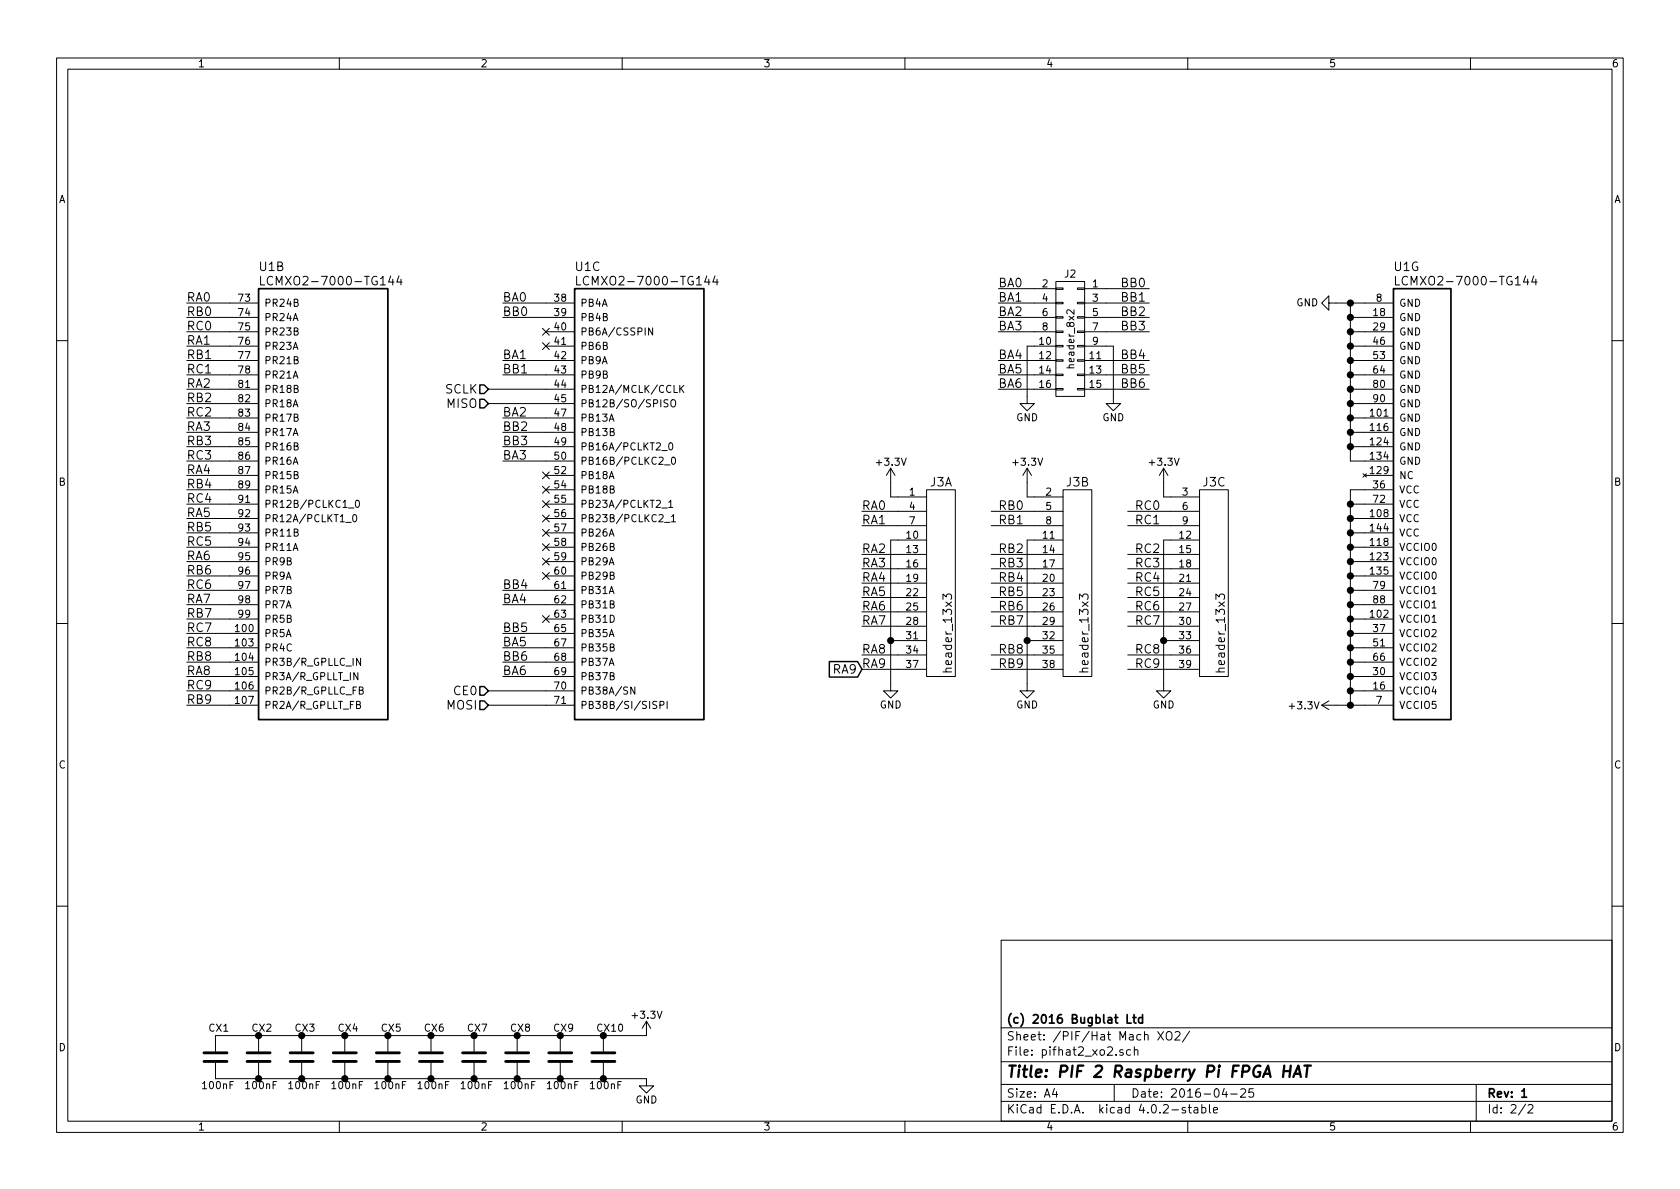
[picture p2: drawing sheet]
<svg xmlns="http://www.w3.org/2000/svg" width="297mm" height="210mm" viewBox="0 0 297 210" stroke-linecap="round" stroke-linejoin="round" font-family="sans-serif">
<g fill="none" stroke="#000" stroke-width=".18">
<path d="M10 10.3h277v189.9h-277zM12 12.2h273v186.1h-273zM60 10.3v1.9M110 10.3v1.9M160 10.3v1.9M210 10.3v1.9M260 10.3v1.9M33 53.6h12.7M33 56.1h12.7M33 58.7h12.7M46.1 48.9v1.5h.7M70.5 48.8l-.3 1.1h.9"/>
<path d="M70.9 49.4v1M88.9 53.6h12.7M88.9 56.1h12.7M95.9 58.1l1.2 1.2M96.5 58.7h5.1M97.1 58.1l-1.2 1.2M102 48.9v1.5h.7M115.4 58v1.3l-.7-1.3v1.3M126.4 48.8l-.4 1.1h1M126.8 49.4v1M176.5 51h10.2M176.5 53.6h10.2"/>
<path d="M176.5 56.1h10.2M176.5 58.7h10.2M186.7 49.8h5.1v20.3h-5.1zM186.7 58.5h1.3v.3h-1.3zM186.7 56h1.3v.3h-1.3zM186.7 53.5h1.3v.2h-1.3zM186.7 50.9h1.3v.3h-1.3zM189.9 54.8v.8l-.9-.8h-.3l-.1 .2 .1 .5M190.5 58.5h1.3v.3h-1.3zM190.5 56h1.3v.3h-1.3zM190.5 53.5h1.3v.2h-1.3zM190.5 50.9h1.3v.3h-1.3z"/>
<path d="M191.8 51h11.4M191.8 53.6h11.4M191.8 56.1h11.4M191.8 58.7h11.4M234.9 53.6v-1.3l-1.2 1.3 1.2 1.3v-1.3h11.5M238.8 56.1h7.6M238.8 58.7h7.6M238.8 53.6v27.9h7.6M246.7 48.9v1.5h.8M271.2 48.8l-.4 1.1h1M271.6 49.4v1M10 60.2h2"/>
<path d="M33 63.7h12.7M33 66.3h12.7M33 68.8h12.7M33 61.2h12.7M33 71.4h12.7M33 73.9h12.7M33 79h12.7M33 76.4h12.7M86.4 68.8h15.2M86.4 71.4h15.2M88.9 63.7h12.7M88.9 66.3h12.7"/>
<path d="M88.9 73.9h12.7M88.9 79h12.7M88.9 76.4h12.7M95.9 60.6l1.2 1.2M96.5 61.2h5.1M97.1 60.6l-1.2 1.2M117 79.7h1M118.1 70.7l-.7 .1v.4l.6 .2 .1 .3-.2 .3-.5-.1M118.3 78.4l.2-.1a.67 .67 0 0 1 .5 .6 .67 .67 0 0 1-.5 .7l-.2-.2-.1-.3zM118.7 70.9l.2-.2h.4a.83 .83 0 0 1-.1 1.3 .44 .44 0 0 1-.6-.5zM119.2 68.1v1.3h.6M120.2 68.1v1.3"/>
<path d="M120.4 68.7l.5 .7M120.9 68.1l-.7 .8M176.5 63.7h10.2M176.5 66.3h10.2M176.5 68.8h10.2M186.7 68.7h1.3v.3h-1.3zM186.7 66.2h1.3v.2h-1.3zM186.7 63.6h1.3v.3h-1.3zM186.7 61.1h1.3v.2h-1.3zM186.7 61.2h-5.1v10.2h1.3l-1.3 1.2-1.3-1.2h1.3M190.5 68.7h1.3v.3h-1.3zM190.5 66.2h1.3v.2h-1.3z"/>
<path d="M190.5 63.6h1.3v.3h-1.3zM190.5 61.1h1.3v.2h-1.3zM191.8 61.2h5v10.2h1.3l-1.3 1.2-1.2-1.2h1.2M191.8 63.7h11.4M191.8 66.3h11.4M191.8 68.8h11.4M238.8 63.7h7.6M238.8 66.3h7.6M238.8 68.8h7.6M238.8 61.2h7.6M238.8 71.4h7.6M238.8 73.9h7.6"/>
<path d="M238.8 79h7.6M238.8 76.4h7.6M285 60.2h2M33 89.1h12.7M33 86.6h12.7M33 99.3h12.7M33 81.5h12.7M33 94.2h12.7M33 91.7h12.7M33 96.8h12.7M33 84.1h12.7M61.1 92.4h1"/>
<path d="M61.6 89.8h1M62.5 91.1l.1-.1a.67 .67 0 0 1 .5 .6 .67 .67 0 0 1-.5 .7l-.1-.2-.1-.3zM62.9 88.6l.2-.1a.67 .67 0 0 1 .5 .6 .67 .67 0 0 1-.5 .6l-.2-.1-.1-.4zM88.9 81.5h12.7M95.9 83.5l1.2 1.2M95.9 86l1.2 1.2M95.9 88.5l1.2 1.3M95.9 91.1l1.2 1.2M95.9 93.6l1.2 1.2M95.9 96.2l1.2 1.2M95.9 98.7l1.2 1.2M96.5 89.1h5.1"/>
<path d="M96.5 86.6h5.1M96.5 99.3h5.1M96.5 94.2h5.1M96.5 91.7h5.1M96.5 96.8h5.1M96.5 84.1h5.1M97.1 83.5l-1.2 1.2M97.1 86l-1.2 1.2M97.1 88.5l-1.2 1.3M97.1 91.1l-1.2 1.2M97.1 93.6l-1.2 1.2M97.1 96.2l-1.2 1.2"/>
<path d="M97.1 98.7l-1.2 1.2M117 89.8h1M117.5 92.4h1M117.5 82.2h1M118.2 88.8l.4-.3v1.2M118.2 89.7h.7M118.7 91.4l.4-.4v1.3M118.7 92.3h.7M118.8 80.9l.2-.1a.67 .67 0 0 1 .4 .7 .67 .67 0 0 1-.4 .6l-.2-.1-.1-.4zM152.4 90.4h11.4M152.4 93h11.4M152.4 98h11.4"/>
<path d="M157.5 82.8l-.8 1.3M157.5 82.8v5.1h6.3M157.5 82.8l.7 1.3M163.8 86.6h5.1v33h-5.1zM163.8 95.5h-6.3v26.7h1.2l-1.2 1.2-1.3-1.2h1.3M175.3 90.4h12.7M175.3 93h12.7M175.3 98h12.7M181.6 82.8l-.8 1.3M181.6 82.8v5.1h6.4M181.6 82.8l.8 1.3M188 86.6h5v33h-5z"/>
<path d="M188 95.5h-6.4v26.7h1.3l-1.3 1.2-1.3-1.2h1.3M199.4 90.4h12.7M199.4 93h12.7M199.4 98h12.7M205.7 82.8l-.7 1.3M205.7 82.8v5.1h6.4M205.7 82.8l.8 1.3M212.1 86.6h5.1v33h-5.1zM212.1 95.5h-6.4v26.7h1.3l-1.3 1.2-1.2-1.2h1.2M238.8 89.1h7.6M238.8 99.3h7.6M238.8 94.2h7.6"/>
<path d="M238.8 91.7h7.6M238.8 96.8h7.6M241 83.8l.6 .6M241.3 84.1h5.1M241.6 83.8l-.6 .6M246.4 86.6h-7.6v38.1M10 110.3h2M33 119.6h12.7M33 114.5h12.7M33 117.1h12.7M33 112h12.7M33 106.9h12.7"/>
<path d="M33 104.4h12.7M33 109.5h12.7M33 101.8h12.7M63.3 118.9v1.3l-.7-1.3v1.3M63.8 116.4v1.3l-.8-1.3v1.3M88.9 119.6h12.7M88.9 114.5h12.7M88.9 117.1h12.7M88.9 112h12.7M88.9 106.9h12.7M88.9 104.4h12.7M95.9 101.2l1.2 1.3"/>
<path d="M95.9 108.9l1.2 1.2M96.5 109.5h5.1M96.5 101.8h5.1M97.1 101.2l-1.2 1.3M97.1 108.9l-1.2 1.2M152.4 100.6h11.4M152.4 103.1h11.4M152.4 105.7h11.4M152.4 108.2h11.4M152.4 110.7h11.4M152.4 115.8h11.4M152.4 118.4h11.4"/>
<path d="M157.5 113.3h6.3M166.7 106v-1l.6 .6 .1-.4 .2-.2 .5 .1 .1 .3v.4l-.1 .2M175.3 100.6h12.7M175.3 103.1h12.7M175.3 105.7h12.7M175.3 108.2h12.7M175.3 110.7h12.7M175.3 115.8h12.7M175.3 118.4h12.7M181.6 113.3h6.4M190.9 106v-1l.5 .6 .1-.4 .2-.2 .5 .1 .2 .3v.4l-.2 .2M199.4 100.6h12.7"/>
<path d="M199.4 103.1h12.7M199.4 105.7h12.7M199.4 108.2h12.7M199.4 110.7h12.7M199.4 115.8h12.7M199.4 118.4h12.7M205.7 113.3h6.4M215 106v-1l.6 .6v-.4l.2-.2 .6 .1 .1 .3v.4l-.1 .2M238.8 119.6h7.6M238.8 114.5h7.6M238.8 117.1h7.6M238.8 112h7.6"/>
<path d="M238.8 106.9h7.6M238.8 104.4h7.6M238.8 109.5h7.6M238.8 101.8h7.6M285 110.3h2M33 124.7h12.7M33 122.2h12.7M63 124.6l.7-.1v-.4l-.7-.1v1.3h.5l.2-.1 .1-.3-.3-.3M63.5 122.1l.6-.1v-.4l-.6-.1v1.3h.5l.2-.2v-.3l-.2-.2M86.4 124.7h15.2M86.4 122.2h15.2M112.2 121.5v1.3l-.7-1.3v1.3"/>
<path d="M116.1 124.1h-.6v.4l.5 .2 .1 .3-.2 .3-.5-.1M116.7 124.7l.6-.1v-.5l-.6-.1v1.3M118 124v1.3M233.7 124.7l1.2 .8M233.7 124.7h12.7M234.9 123.9l-1.2 .8M238.8 122.2h7.6M10 160.2h2M177 166.3h108v32h-108zM285 160.2h2M38.1 188v2.7h76.2v1.3h1.3l-1.3 1.3-1.3-1.3h1.3M45.7 183.1v2.8"/>
<path d="M45.7 188v2.7M53.3 183.1v2.8M53.3 188v2.7M60 198.3v1.9M61 183.1v2.8M61 188v2.7M68.6 183.1v2.8M68.6 188v2.7M76.2 183.1v2.8M76.2 188v2.7M83.8 183.1v2.8M83.8 188v2.7"/>
<path d="M91.4 183.1v2.8M91.4 188v2.7M99.1 183.1v2.8M99.1 188v2.7M106.7 183.1v2.8M106.7 188v2.7M110 198.3v1.9M114.3 180.6v2.5h-76.2v2.8M114.3 180.6l-.8 1.3M114.3 180.6l.8 1.3M160 198.3v1.9M177 194.8h108"/>
<path d="M177 191.8h108M177 187.8h108M177 181.8h108M186.4 192.5l-.3 1h.9M186.8 193v1M197 191.8v3M198.6 185.7a.37 .37 0 0 0-.6 .1v.2l.6 .2v.1l-.2 .3-.4-.1M199.9 185.7l-.4-.1-.3 .3 .1 .6 .2 .1 .4-.1M200.6 185.7l.2-.1 .3 .1 .1 .9M200.6 185.1v1.5M204.7 182.4l1 1.5M205.7 182.4l-1 1.5"/>
<path d="M206.3 182.6l.3-.2a.53 .53 0 0 1 .6 .5v.5a.51 .51 0 0 1-.8 .4 1.05 1.05 0 0 1-.1-1.2zM207.8 182.6l.2-.2h.4l.2 .4-.9 1.1h.9M209.6 195.9a.37 .37 0 0 0-.6 .1l.1 .3 .5 .1 .1 .1-.3 .3-.4-.1M210 198.3v1.9M210.1 195.8h.5M210.3 195.3v1.3l.3 .2M210.3 182.3l-1.2 2M211.2 195.9h.5l.1 .9M211.8 196.2l-.5 .1-.2 .2 .2 .3 .5-.1M212.5 195.9l.4-.1 .3 .3-.1 .6h-.6M212.5 195.3v1.5M213.8 195.3v1.3l.2 .2"/>
<path d="M214.6 196.3l.7-.1-.1-.3-.4-.1-.2 .2v.7h.6M216.5 192.5l-.4 1h.9M217.6 193.5h1.1M219.4 192.7l.2-.2h.4l.2 .5-.9 1h.9M221.6 192.5h-.7l-.1 .7 .2-.1 .5 .1 .2 .2-.1 .5-.2 .1-.6-.1M260 198.3v1.9M261 191.8v6.5M269.7 195.2l-1.2 2M270.2 195.5l.2-.2h.4l.2 .5-.9 1h.9"/>
</g>
<path d="M45.7 51h22.9v76.2h-22.9zM101.6 51h22.9v76.2h-22.9zM246.4 51h10.1v76.2h-10.1zM199.3 179.4v1.5h.7M200.3 179.9h.6M200.5 179.4v1.3l.4 .2M202 179.4v1.5M202 180l-.4-.1-.3 .3 .1 .6 .2 .1 .4-.1M269.1 194h.8" fill="none" stroke="#000" stroke-width=".3"/>
<path d="M227 189.4h1.1M227.1 188.4l-.3 2M228.2 188.4l-.2 2M228.7 190.4l.9-2 .4 2M228.9 189.9h1M230.6 188.4h1.2M231.2 188.4l-.2 2" fill="none" stroke="#000" stroke-width=".41"/>
<path d="M84.8 68.1h.8l.8 .7-.8 .8h-.8zM84.8 70.6h.8l.8 .8-.8 .7h-.8zM146.6 117h5l.8 1.4-.8 1.3h-5zM84.8 123.9h.8l.8 .8-.8 .8h-.8zM84.8 121.4h.8l.8 .8-.8 .7h-.8z" fill="none" stroke="#000" stroke-width=".25"/>
<g fill="none" stroke="#000" stroke-width=".51">
<path d="M36.1 187.7h4M36.1 186.2h4M43.7 187.7h4.1M43.7 186.2h4.1M51.3 187.7h4.1M51.3 186.2h4.1M58.9 187.7h4.1M58.9 186.2h4.1M66.5 187.7h4.1M66.5 186.2h4.1M74.2 187.7h4M74.2 186.2h4"/>
<path d="M81.8 187.7h4.1M81.8 186.2h4.1M89.4 187.7h4.1M89.4 186.2h4.1M97 187.7h4.1M97 186.2h4.1M104.6 187.7h4.1M104.6 186.2h4.1"/>
</g>
<g fill="#000" stroke="#000" stroke-width=".25">
<circle cx="238.8" cy="58.7" r=".51"/>
<circle cx="238.8" cy="53.6" r=".51"/>
<circle cx="238.8" cy="56.1" r=".51"/>
<circle cx="238.8" cy="66.3" r=".51"/>
<circle cx="238.8" cy="71.4" r=".51"/>
<circle cx="238.8" cy="73.9" r=".51"/>
<circle cx="238.8" cy="76.4" r=".51"/>
<circle cx="238.8" cy="61.2" r=".51"/>
<circle cx="238.8" cy="79" r=".51"/>
<circle cx="238.8" cy="63.7" r=".51"/>
<circle cx="238.8" cy="68.8" r=".51"/>
<circle cx="238.8" cy="89.1" r=".51"/>
<circle cx="238.8" cy="96.8" r=".51"/>
<circle cx="238.8" cy="94.2" r=".51"/>
<circle cx="238.8" cy="91.7" r=".51"/>
<circle cx="238.8" cy="99.3" r=".51"/>
<circle cx="157.5" cy="113.3" r=".51"/>
<circle cx="181.6" cy="113.3" r=".51"/>
<circle cx="205.7" cy="113.3" r=".51"/>
<circle cx="238.8" cy="114.5" r=".51"/>
<circle cx="238.8" cy="119.6" r=".51"/>
<circle cx="238.8" cy="109.5" r=".51"/>
<circle cx="238.8" cy="104.4" r=".51"/>
<circle cx="238.8" cy="106.9" r=".51"/>
<circle cx="238.8" cy="117.1" r=".51"/>
<circle cx="238.8" cy="101.8" r=".51"/>
<circle cx="238.8" cy="112" r=".51"/>
<circle cx="238.8" cy="124.7" r=".51"/>
<circle cx="238.8" cy="122.2" r=".51"/>
<circle cx="45.7" cy="190.7" r=".51"/>
<circle cx="45.7" cy="183.1" r=".51"/>
<circle cx="53.3" cy="190.7" r=".51"/>
<circle cx="53.3" cy="183.1" r=".51"/>
<circle cx="61" cy="190.7" r=".51"/>
<circle cx="61" cy="183.1" r=".51"/>
<circle cx="68.6" cy="190.7" r=".51"/>
<circle cx="68.6" cy="183.1" r=".51"/>
<circle cx="76.2" cy="190.7" r=".51"/>
<circle cx="76.2" cy="183.1" r=".51"/>
<circle cx="83.8" cy="190.7" r=".51"/>
<circle cx="83.8" cy="183.1" r=".51"/>
<circle cx="91.4" cy="190.7" r=".51"/>
<circle cx="91.4" cy="183.1" r=".51"/>
<circle cx="99.1" cy="190.7" r=".51"/>
<circle cx="99.1" cy="183.1" r=".51"/>
<circle cx="106.7" cy="190.7" r=".51"/>
<circle cx="106.7" cy="183.1" r=".51"/>
</g>
<text font-size="2.8" x="178" y="190.5">Title: PIF 2 Raspberry Pi FPGA HAT</text>
<g font-size="2.1">
<text x="45.9" y="47.9">U1B</text>
<text x="101.8" y="47.9">U1C</text>
<text x="246.5" y="47.9">U1G</text>
<text x="33" y="53.3">RA0</text>
<text x="47.8" y="50.5">LCMXO2-7000-TG144</text>
<text x="88.9" y="53.3">BA0</text>
<text x="103.7" y="50.5">LCMXO2-7000-TG144</text>
<text x="176.5" y="50.8">BA0</text>
<text x="176.5" y="53.3">BA1</text>
<text x="198.1" y="50.8">BB0</text>
<text x="198.1" y="53.3">BB1</text>
<text x="248.5" y="50.5">LCMXO2-7000-TG144</text>
<text x="33" y="58.4">RC0</text>
<text x="33" y="55.9">RB0</text>
<text x="88.9" y="55.9">BB0</text>
<text x="176.5" y="55.9">BA2</text>
<text x="176.5" y="58.4">BA3</text>
<text x="198.1" y="55.9">BB2</text>
<text x="198.1" y="58.4">BB3</text>
<text x="33" y="61">RA1</text>
<text x="33" y="63.5">RB1</text>
<text x="88.9" y="63.5">BA1</text>
<text x="176.5" y="63.5">BA4</text>
<text x="198.1" y="63.5">BB4</text>
<text x="33" y="68.6">RA2</text>
<text x="33" y="71.1">RB2</text>
<text x="33" y="66">RC1</text>
<text x="78.7" y="69.6">SCLK</text>
<text x="88.9" y="66">BB1</text>
<text x="176.5" y="66">BA5</text>
<text x="176.5" y="68.6">BA6</text>
<text x="198.1" y="66">BB5</text>
<text x="198.1" y="68.6">BB6</text>
<text x="33" y="76.2">RA3</text>
<text x="33" y="73.7">RC2</text>
<text x="79" y="72.1">MISO</text>
<text x="88.9" y="76.2">BB2</text>
<text x="88.9" y="73.7">BA2</text>
<text x="33" y="83.8">RA4</text>
<text x="33" y="78.7">RB3</text>
<text x="33" y="81.3">RC3</text>
<text x="88.9" y="78.7">BB3</text>
<text x="88.9" y="81.3">BA3</text>
<text x="33" y="86.4">RB4</text>
<text x="33" y="88.9">RC4</text>
<text x="164.4" y="86">J3A</text>
<text x="188.6" y="86">J3B</text>
<text x="212.7" y="86">J3C</text>
<text x="33" y="91.4">RA5</text>
<text x="33" y="94">RB5</text>
<text x="152.4" y="90.2">RA0</text>
<text x="152.4" y="92.7">RA1</text>
<text x="176.5" y="92.7">RB1</text>
<text x="176.5" y="90.2">RB0</text>
<text x="200.7" y="90.2">RC0</text>
<text x="200.7" y="92.7">RC1</text>
<text x="33" y="99.1">RA6</text>
<text x="33" y="101.6">RB6</text>
<text x="33" y="96.5">RC5</text>
<text x="152.4" y="97.8">RA2</text>
<text x="152.4" y="100.3">RA3</text>
<text x="176.5" y="97.8">RB2</text>
<text x="176.5" y="100.3">RB3</text>
<text x="200.7" y="97.8">RC2</text>
<text x="200.7" y="100.3">RC3</text>
<text x="33" y="106.7">RA7</text>
<text x="33" y="104.1">RC6</text>
<text x="88.9" y="104.1">BB4</text>
<text x="88.9" y="106.7">BA4</text>
<text x="152.4" y="102.9">RA4</text>
<text x="152.4" y="105.4">RA5</text>
<text x="152.4" y="107.9">RA6</text>
<text x="176.5" y="102.9">RB4</text>
<text x="176.5" y="105.4">RB5</text>
<text x="176.5" y="107.9">RB6</text>
<text x="200.7" y="102.9">RC4</text>
<text x="200.7" y="105.4">RC5</text>
<text x="200.7" y="107.9">RC6</text>
<text x="33" y="109.2">RB7</text>
<text x="33" y="111.8">RC7</text>
<text x="88.9" y="111.8">BB5</text>
<text x="152.4" y="110.5">RA7</text>
<text x="176.5" y="110.5">RB7</text>
<text x="200.7" y="110.5">RC7</text>
<text x="33" y="119.4">RA8</text>
<text x="33" y="116.8">RB8</text>
<text x="33" y="114.3">RC8</text>
<text x="88.9" y="116.8">BB6</text>
<text x="88.9" y="114.3">BA5</text>
<text x="88.9" y="119.4">BA6</text>
<text x="147.2" y="119.1">RA9</text>
<text x="152.4" y="115.6">RA8</text>
<text x="152.4" y="118.1">RA9</text>
<text x="168.3" y="118.4" transform="rotate(-90 168.3 118.4)">header_13x3</text>
<text x="176.5" y="115.6">RB8</text>
<text x="176.5" y="118.1">RB9</text>
<text x="192.5" y="118.4" transform="rotate(-90 192.5 118.4)">header_13x3</text>
<text x="200.7" y="115.6">RC8</text>
<text x="200.7" y="118.1">RC9</text>
<text x="216.6" y="118.4" transform="rotate(-90 216.6 118.4)">header_13x3</text>
<text x="33" y="124.5">RB9</text>
<text x="33" y="121.9">RC9</text>
<text x="79" y="125.5">MOSI</text>
<text x="80.3" y="122.9">CE0</text>
<text x="178" y="184">Sheet: /PIF/Hat Mach XO2/</text>
<text x="178" y="181">(c) 2016 Bugblat Ltd</text>
<text x="178" y="186.7">File: pifhat2_xo2.sch</text>
<text x="178" y="196.9">KiCad E.D.A. kicad 4.0.2-stable</text>
<text x="178" y="194.1">Size: A4</text>
<text x="200" y="194.1">Date: 2016-04-25</text>
<text x="263" y="194.1">Rev: 1</text>
<text x="263" y="196.9">Id: 2/2</text>
</g>
<g font-size="1.8">
<text x="35" y="11.9">1</text>
<text x="85" y="11.9">2</text>
<text x="135" y="11.9">3</text>
<text x="185" y="11.9">4</text>
<text x="235" y="11.9">5</text>
<text x="285" y="11.9">6</text>
<text x="10.4" y="35.9">A</text>
<text x="285.4" y="35.9">A</text>
<text x="42.2" y="53.3">73</text>
<text x="98.1" y="53.3">38</text>
<text x="184.3" y="50.8">2</text>
<text x="184.3" y="53.3">4</text>
<text x="188.3" y="49.1">J2</text>
<text x="193.2" y="50.8">1</text>
<text x="193.2" y="53.3">3</text>
<text x="243.4" y="53.3">8</text>
<text x="42.2" y="55.9">74</text>
<text x="42.2" y="58.4">75</text>
<text x="46.7" y="54.2">PR24B</text>
<text x="46.7" y="56.8">PR24A</text>
<text x="46.7" y="59.3">PR23B</text>
<text x="98.1" y="58.4">40</text>
<text x="98.1" y="55.9">39</text>
<text x="102.6" y="59.3">PB6A/CSSPIN</text>
<text x="102.6" y="54.2">PB4A</text>
<text x="102.6" y="56.8">PB4B</text>
<text x="184.3" y="55.9">6</text>
<text x="184.3" y="58.4">8</text>
<text x="193.2" y="55.9">5</text>
<text x="193.2" y="58.4">7</text>
<text x="229.2" y="54.1">GND</text>
<text x="242.9" y="55.9">18</text>
<text x="242.9" y="58.4">29</text>
<text x="247.4" y="54.2">GND</text>
<text x="247.4" y="56.8">GND</text>
<text x="247.4" y="59.3">GND</text>
<text x="42.2" y="61">76</text>
<text x="42.2" y="63.5">77</text>
<text x="46.7" y="61.8">PR23A</text>
<text x="46.7" y="64.4">PR21B</text>
<text x="98.1" y="61">41</text>
<text x="98.1" y="63.5">42</text>
<text x="102.6" y="61.8">PB6B</text>
<text x="102.6" y="64.4">PB9A</text>
<text x="183.8" y="61">10</text>
<text x="183.8" y="63.5">12</text>
<text x="189.9" y="64.8" transform="rotate(-90 189.9 64.8)">header_8x2</text>
<text x="192.7" y="63.5">11</text>
<text x="193.2" y="61">9</text>
<text x="242.9" y="63.5">53</text>
<text x="242.9" y="61">46</text>
<text x="247.4" y="64.4">GND</text>
<text x="247.4" y="61.8">GND</text>
<text x="42.2" y="68.6">81</text>
<text x="42.2" y="71.1">82</text>
<text x="42.2" y="66">78</text>
<text x="46.7" y="69.5">PR18B</text>
<text x="46.7" y="66.9">PR21A</text>
<text x="98.1" y="66">43</text>
<text x="98.1" y="68.6">44</text>
<text x="98.1" y="71.1">45</text>
<text x="102.6" y="66.9">PB9B</text>
<text x="102.6" y="69.5">PB12A/MCLK/CCLK</text>
<text x="183.8" y="66">14</text>
<text x="183.8" y="68.6">16</text>
<text x="192.7" y="66">13</text>
<text x="192.7" y="68.6">15</text>
<text x="242.9" y="68.6">80</text>
<text x="242.9" y="71.1">90</text>
<text x="242.9" y="66">64</text>
<text x="247.4" y="69.5">GND</text>
<text x="247.4" y="66.9">GND</text>
<text x="42.2" y="73.7">83</text>
<text x="42.2" y="76.2">84</text>
<text x="46.7" y="72">PR18A</text>
<text x="46.7" y="74.5">PR17B</text>
<text x="46.7" y="77.1">PR17A</text>
<text x="98.1" y="73.7">47</text>
<text x="98.1" y="76.2">48</text>
<text x="102.6" y="72">PB12B/SO/SPISO</text>
<text x="102.6" y="74.5">PB13A</text>
<text x="102.6" y="77.1">PB13B</text>
<text x="179.7" y="74.5">GND</text>
<text x="194.9" y="74.5">GND</text>
<text x="242.4" y="73.7">101</text>
<text x="242.4" y="76.2">116</text>
<text x="247.4" y="72">GND</text>
<text x="247.4" y="74.5">GND</text>
<text x="247.4" y="77.1">GND</text>
<text x="42.2" y="78.7">85</text>
<text x="42.2" y="81.3">86</text>
<text x="42.2" y="83.8">87</text>
<text x="46.7" y="79.6">PR16B</text>
<text x="46.7" y="82.2">PR16A</text>
<text x="98.1" y="81.3">50</text>
<text x="98.1" y="83.8">52</text>
<text x="98.1" y="78.7">49</text>
<text x="102.6" y="82.2">PB16B/PCLKC2_0</text>
<text x="102.6" y="79.6">PB16A/PCLKT2_0</text>
<text x="155.1" y="82.3">+3.3V</text>
<text x="179.3" y="82.3">+3.3V</text>
<text x="203.4" y="82.3">+3.3V</text>
<text x="242.4" y="78.7">124</text>
<text x="242.4" y="81.3">134</text>
<text x="242.4" y="83.8">129</text>
<text x="247.4" y="79.6">GND</text>
<text x="247.4" y="82.2">GND</text>
<text x="10.4" y="85.9">B</text>
<text x="42.2" y="88.9">91</text>
<text x="42.2" y="86.4">89</text>
<text x="46.7" y="89.8">PR12B/PCLKC1_0</text>
<text x="46.7" y="84.7">PR15B</text>
<text x="46.7" y="87.2">PR15A</text>
<text x="98.1" y="86.4">54</text>
<text x="98.1" y="88.9">55</text>
<text x="102.6" y="84.7">PB18A</text>
<text x="102.6" y="87.2">PB18B</text>
<text x="102.6" y="89.8">PB23A/PCLKT2_1</text>
<text x="160.8" y="87.6">1</text>
<text x="184.9" y="87.6">2</text>
<text x="209.1" y="87.6">3</text>
<text x="242.9" y="88.9">72</text>
<text x="242.9" y="86.4">36</text>
<text x="247.4" y="89.8">VCC</text>
<text x="247.4" y="87.2">VCC</text>
<text x="247.4" y="84.7">NC</text>
<text x="285.4" y="85.9">B</text>
<text x="42.2" y="91.4">92</text>
<text x="42.2" y="94">93</text>
<text x="46.7" y="92.3">PR12A/PCLKT1_0</text>
<text x="46.7" y="94.9">PR11B</text>
<text x="98.1" y="91.4">56</text>
<text x="98.1" y="94">57</text>
<text x="102.6" y="92.3">PB23B/PCLKC2_1</text>
<text x="102.6" y="94.9">PB26A</text>
<text x="160.3" y="95.2">10</text>
<text x="160.8" y="90.2">4</text>
<text x="160.8" y="92.7">7</text>
<text x="184.5" y="95.2">11</text>
<text x="184.9" y="90.2">5</text>
<text x="184.9" y="92.7">8</text>
<text x="208.6" y="95.2">12</text>
<text x="209.1" y="90.2">6</text>
<text x="209.1" y="92.7">9</text>
<text x="242.4" y="94">144</text>
<text x="242.4" y="91.4">108</text>
<text x="247.4" y="94.9">VCC</text>
<text x="247.4" y="92.3">VCC</text>
<text x="42.2" y="96.5">94</text>
<text x="42.2" y="99.1">95</text>
<text x="42.2" y="101.6">96</text>
<text x="46.7" y="97.4">PR11A</text>
<text x="46.7" y="99.9">PR9B</text>
<text x="98.1" y="101.6">60</text>
<text x="98.1" y="96.5">58</text>
<text x="98.1" y="99.1">59</text>
<text x="102.6" y="97.4">PB26B</text>
<text x="102.6" y="99.9">PB29A</text>
<text x="160.3" y="97.8">13</text>
<text x="160.3" y="100.3">16</text>
<text x="184.5" y="97.8">14</text>
<text x="184.5" y="100.3">17</text>
<text x="208.6" y="97.8">15</text>
<text x="208.6" y="100.3">18</text>
<text x="242.4" y="99.1">123</text>
<text x="242.4" y="101.6">135</text>
<text x="242.4" y="96.5">118</text>
<text x="247.4" y="99.9">VCCIO0</text>
<text x="247.4" y="97.4">VCCIO0</text>
<text x="42.2" y="104.1">97</text>
<text x="42.2" y="106.7">98</text>
<text x="46.7" y="102.5">PR9A</text>
<text x="46.7" y="105">PR7B</text>
<text x="46.7" y="107.6">PR7A</text>
<text x="98.1" y="104.1">61</text>
<text x="98.1" y="106.7">62</text>
<text x="102.6" y="102.5">PB29B</text>
<text x="102.6" y="105">PB31A</text>
<text x="102.6" y="107.6">PB31B</text>
<text x="160.3" y="105.4">22</text>
<text x="160.3" y="107.9">25</text>
<text x="160.3" y="102.9">19</text>
<text x="184.5" y="102.9">20</text>
<text x="184.5" y="105.4">23</text>
<text x="184.5" y="107.9">26</text>
<text x="208.6" y="102.9">21</text>
<text x="208.6" y="105.4">24</text>
<text x="208.6" y="107.9">27</text>
<text x="242.9" y="106.7">88</text>
<text x="242.9" y="104.1">79</text>
<text x="247.4" y="107.6">VCCIO1</text>
<text x="247.4" y="105">VCCIO1</text>
<text x="247.4" y="102.5">VCCIO0</text>
<text x="41.7" y="111.8">100</text>
<text x="42.2" y="109.2">99</text>
<text x="46.7" y="110.1">PR5B</text>
<text x="46.7" y="112.6">PR5A</text>
<text x="98.1" y="109.2">63</text>
<text x="98.1" y="111.8">65</text>
<text x="102.6" y="110.1">PB31D</text>
<text x="102.6" y="112.6">PB35A</text>
<text x="160.3" y="113">31</text>
<text x="160.3" y="110.5">28</text>
<text x="184.5" y="113">32</text>
<text x="184.5" y="110.5">29</text>
<text x="208.6" y="110.5">30</text>
<text x="208.6" y="113">33</text>
<text x="242.4" y="109.2">102</text>
<text x="242.9" y="111.8">37</text>
<text x="247.4" y="112.6">VCCIO2</text>
<text x="247.4" y="110.1">VCCIO1</text>
<text x="41.7" y="114.3">103</text>
<text x="41.7" y="116.8">104</text>
<text x="41.7" y="119.4">105</text>
<text x="46.7" y="115.2">PR4C</text>
<text x="46.7" y="117.7">PR3B/R_GPLLC_IN</text>
<text x="98.1" y="114.3">67</text>
<text x="98.1" y="116.8">68</text>
<text x="98.1" y="119.4">69</text>
<text x="102.6" y="115.2">PB35B</text>
<text x="102.6" y="117.7">PB37A</text>
<text x="160.3" y="115.6">34</text>
<text x="160.3" y="118.1">37</text>
<text x="184.5" y="115.6">35</text>
<text x="184.5" y="118.1">38</text>
<text x="208.6" y="115.6">36</text>
<text x="208.6" y="118.1">39</text>
<text x="242.9" y="119.4">30</text>
<text x="242.9" y="114.3">51</text>
<text x="242.9" y="116.8">66</text>
<text x="247.4" y="115.2">VCCIO2</text>
<text x="247.4" y="117.7">VCCIO2</text>
<text x="41.7" y="121.9">106</text>
<text x="41.7" y="124.5">107</text>
<text x="46.7" y="120.3">PR3A/R_GPLLT_IN</text>
<text x="46.7" y="122.8">PR2B/R_GPLLC_FB</text>
<text x="46.7" y="125.3">PR2A/R_GPLLT_FB</text>
<text x="98.1" y="121.9">70</text>
<text x="98.1" y="124.5">71</text>
<text x="102.6" y="122.8">PB38A/SN</text>
<text x="102.6" y="125.3">PB38B/SI/SISPI</text>
<text x="102.6" y="120.3">PB37B</text>
<text x="155.5" y="125.3">GND</text>
<text x="179.7" y="125.3">GND</text>
<text x="203.8" y="125.3">GND</text>
<text x="228.1" y="125.4">+3.3V</text>
<text x="242.9" y="121.9">16</text>
<text x="243.4" y="124.5">7</text>
<text x="247.4" y="125.3">VCCIO5</text>
<text x="247.4" y="120.3">VCCIO3</text>
<text x="247.4" y="122.8">VCCIO4</text>
<text x="10.4" y="135.9">C</text>
<text x="285.4" y="135.9">C</text>
<text x="10.4" y="185.9">D</text>
<text x="37" y="182.4">CX1</text>
<text x="44.6" y="182.4">CX2</text>
<text x="52.2" y="182.4">CX3</text>
<text x="59.8" y="182.4">CX4</text>
<text x="67.5" y="182.4">CX5</text>
<text x="75.1" y="182.4">CX6</text>
<text x="82.7" y="182.4">CX7</text>
<text x="90.3" y="182.4">CX8</text>
<text x="97.9" y="182.4">CX9</text>
<text x="105.7" y="182.4">CX10</text>
<text x="112" y="180.1">+3.3V</text>
<text x="285.4" y="185.9">D</text>
<text x="36" y="192.6">100nF</text>
<text x="43.6" y="192.6">100nF</text>
<text x="51.2" y="192.6">100nF</text>
<text x="58.8" y="192.6">100nF</text>
<text x="66.4" y="192.6">100nF</text>
<text x="74.1" y="192.6">100nF</text>
<text x="81.7" y="192.6">100nF</text>
<text x="89.3" y="192.6">100nF</text>
<text x="96.9" y="192.6">100nF</text>
<text x="104.5" y="192.6">100nF</text>
<text x="112.3" y="195.1">GND</text>
<text x="35" y="199.9">1</text>
<text x="85" y="199.9">2</text>
<text x="135" y="199.9">3</text>
<text x="185" y="199.9">4</text>
<text x="235" y="199.9">5</text>
<text x="285" y="199.9">6</text>
</g>
</svg>
